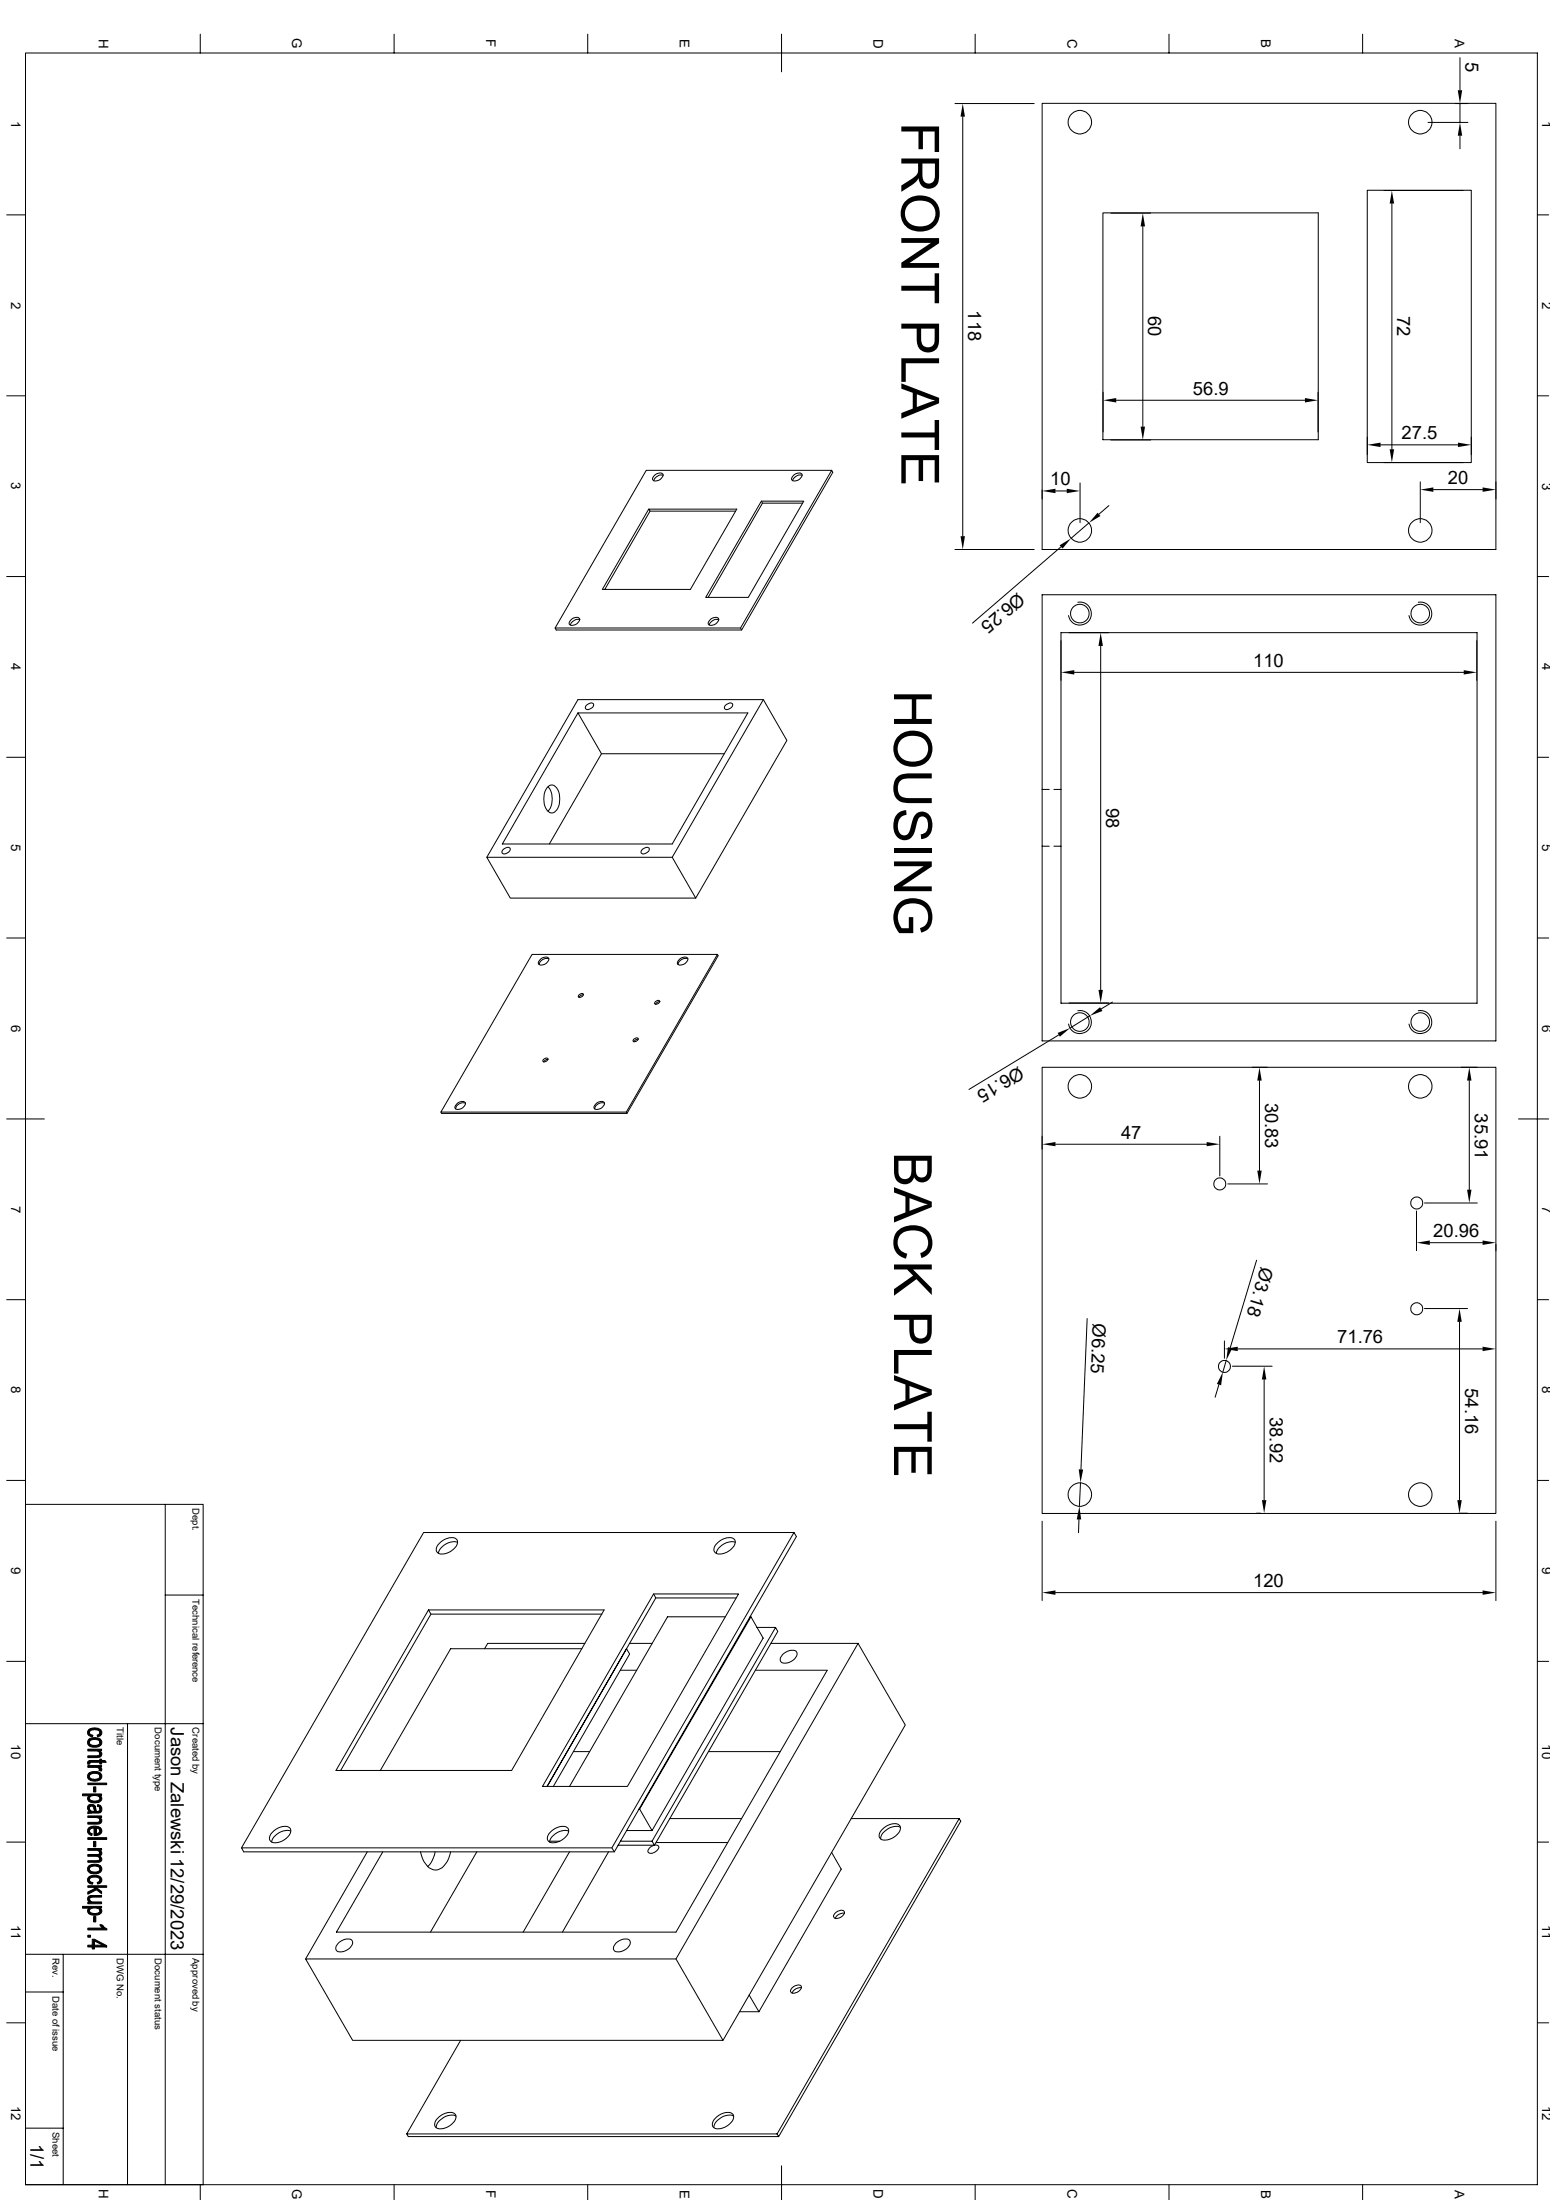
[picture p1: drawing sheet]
<svg xmlns="http://www.w3.org/2000/svg" width="297mm" height="420mm" viewBox="0 0 297 420" stroke-linecap="round" stroke-linejoin="round" font-family="sans-serif">
<g fill="none" stroke="#000" stroke-width=".19">
<path d="M4.9 10.1h288.6v407h-288.6zM38.2 6.5v3.6M75.2 6.5v3.6M112.2 6.5v3.6M149.2 6.5v7.2M182.3 19.8h15.1M186.1 6.5v3.6M198.9 19.7h86.6v85.2h-86.6zM223.1 6.5v3.6M260.1 6.5v3.6M277.8 19.8h2.4M278.7 11v6.2"/>
<path d="M278.7 19.8v3.6M183.8 22.3v80.1M261 36.3h19.8v52h-19.8zM264.2 36.4h15.1M265.7 38.9v46.9M272.6 23.4h7.6M278.7 25.9v2.5M1.3 41h3.6M210.5 40.6h41.1v43.3h-41.1zM212 40.7h7.6M218.1 43.2v38.2M293.5 41h2.1"/>
<path d="M1.3 75.6h3.6M210.6 74.9v7.6M213.1 76.4h36M251.6 74.9v7.6M293.5 75.6h2.1M123.8 97.2l-8.8 15.3h16.8l8.8-15.3h-16.8l.3 .4M124.9 90.8a1.02 1.02 0 0 1 1.7-.1 1.35 1.35 0 0 1-2 .9v-.4zM126.6 90.7a1.57 1.57 0 0 0-1.8 1.1M140.4 97.6h-16.3l-8.7 14.9M145.3 95.7l.2 .4M145.3 95.7h8.1l-10.6 18.3h-8.1zM151.4 90.8a1.02 1.02 0 0 1 1.7-.1 1.35 1.35 0 0 1-2 .9v-.4z"/>
<path d="M153.1 90.7a1.57 1.57 0 0 0-1.8 1.1M153.2 96.1h-7.7l-10.3 17.9M158.7 89.8l.3 .4-17.4 30.1h-35.4l-.2-.4h35.4l.2 .4M198.9 93.6v1.6M201.5 93.7h2.1M206.2 92.2v7.6M207.9 99.8l-3.5 3M211.7 96.5l-1.9 1.7M212 84h7.6M261 83.4v3.4M263.5 84.9h14.8M264.2 88.3h15.1"/>
<path d="M271.1 92v7.8M273.6 93.5h9.4M280.8 83.4v3.4M285.5 92v3.2M1.3 110.1h3.6M106 119.9l17.4-30.1h35.3l-17.3 30.1M109 118.4a1.02 1.02 0 0 1 1.7-.2 1.35 1.35 0 0 1-2 1v-.4zM110.7 118.3a1.57 1.57 0 0 0-1.8 1M135.5 118.4a1.02 1.02 0 0 1 1.7-.2 1.35 1.35 0 0 1-2 1v-.4zM137.2 118.3a1.57 1.57 0 0 0-1.8 1M182.3 104.9h15.1M198.9 113.5h86.6v85.2h-86.6z"/>
<path d="M202.5 104.4l-16.9 14.6M205.7 115a2.2 2.2 0 0 1 2.6 1.8 2.2 2.2 0 0 1-1.8 2.5 2.2 2.2 0 0 1-2.5-1.8M270.7 115a2.2 2.2 0 0 1 2.6 1.8 2.2 2.2 0 0 1-1.8 2.5 2.2 2.2 0 0 1-2.6-1.8M293.5 110.1h2.1M110.3 136.1h32.4l-14.4 25h-32.4l14.4-25 4.5 7.8M112.1 134.5l.7-.3 .4 .1a.6 .6 0 0 1-.4 1l-.3 .1a.51 .51 0 0 1-.8-.3zM138.6 134.5l.7-.3 .4 .1a.6 .6 0 0 1-.4 1l-.2 .1a.51 .51 0 0 1-.8-.3zM145.7 133.6l-17.4 30.1M202.5 120.8h79.4v70.7h-79.4zM205.1 128.4h74.3M210.1 123.3v65.7M281.9 122.3v7.6"/>
<path d="M1.3 144.6h3.6M104.4 150.4a1.13 1.13 0 0 1 1.1-.5 1.13 1.13 0 0 1 1 .8 3.8 3.8 0 0 1-.8 4.4 1.59 1.59 0 0 1-1.8-1.6v-1.9zM104.6 150.2a3.9 3.9 0 0 1 0 4.7M138.3 143.9h-23.5l-9.9 17.2M198.9 150.7h1.4M201.2 150.7h1.3M293.5 144.6h2.1M1.3 179.1h3.6M92.9 163.7l17.4-30.1h35.4l4.5 7.8-17.4 30M92.9 163.7h35.4l4.5 7.7h-35.4zM96.1 162.1l.8-.3h.3a.6 .6 0 0 1-.3 1l-.3 .1a.51 .51 0 0 1-.8-.2zM122.7 162.1l.7-.3h.4a.6 .6 0 0 1-.4 1l-.3 .1a.51 .51 0 0 1-.8-.2z"/>
<path d="M198.9 161.5h1.4M201.2 161.5h1.3M293.5 179.1h2.1M101.6 182.2h35.3l-17.4 30.1h-35.3zM103.1 183.2a1.02 1.02 0 0 1 1.7-.1 1.35 1.35 0 0 1-2 .9v-.4zM104.8 183a1.43 1.43 0 0 0-1.9 1.2M110.5 189.9l.4-.2h.4a.53 .53 0 0 1-.2 .6 .53 .53 0 0 1-.7 0zM111.4 189.9l-.5 .1-.4 .4M121 198.4l.4-.2h.3a.53 .53 0 0 1-.2 .6 .53 .53 0 0 1-.6 0zM121.9 198.4l-.6 .1-.3 .4M125.1 191.2l.4-.2h.3a.53 .53 0 0 1-.2 .6 .53 .53 0 0 1-.6 0zM126 191.2l-.6 .1-.3 .4"/>
<path d="M129.6 183.2a1.02 1.02 0 0 1 1.7-.1 1.35 1.35 0 0 1-2 .9v-.4zM131.3 183a1.43 1.43 0 0 0-1.9 1.2M136.9 182.2l.2 .3-17.4 30.1h-35.4l-.1-.3M202.1 197.6l-17.1 10.4M204 191.5h7.6M205.7 193a2.2 2.2 0 0 1 2.6 1.7 2.2 2.2 0 0 1-1.8 2.6 2.2 2.2 0 0 1-2.5-1.8M208 193.9l-3.7 2.4M212.3 191.3l-2.1 1.3M270.7 193a2.2 2.2 0 0 1 2.6 1.7 2.2 2.2 0 0 1-1.8 2.6 2.2 2.2 0 0 1-2.6-1.8M1.3 213.6h7.2M87.2 210.8a1.02 1.02 0 0 1 1.7-.1 1.35 1.35 0 0 1-2 .9v-.4zM88.8 210.6a1.43 1.43 0 0 0-1.8 1.1"/>
<path d="M103.8 202.2l.3-.2h.4a.53 .53 0 0 1-.2 .6 .53 .53 0 0 1-.7 0zM104.6 202.2l-.5 .2-.3 .3M113.7 210.8a1.02 1.02 0 0 1 1.7-.1 1.35 1.35 0 0 1-2 .9v-.4zM115.4 210.6a1.43 1.43 0 0 0-1.9 1.1M119.5 212.3l.2 .3M198.9 203.8h86.6v85.1h-86.6zM198.9 216.9v2.5M201.5 218.4h28.8M232.8 216.9v7.6M239 203.8h2.9M240.4 206.3v17.2M278.9 203.8h3.1"/>
<path d="M280.5 206.3v20.8M289.9 213.6h5.7M234.4 226h7.5M270.4 231.2v7.6M271.9 229.7h10.1M272.9 237.2h10.1M285.5 237.5v1.3M1.3 248.1h3.6M207.5 251.7l-1.2 28.8M233.7 256v3.3M234.1 259.7l-.7 2.2M236.3 257.5h46.7"/>
<path d="M239.9 240.6l-5.1 16.7M271.9 249.8h8.2M278.6 252.3v34.1M293.5 248.1h2.1M232.7 264.3l-.8 2.4M235.2 260.8h7.6M241.3 263.4v23M1.3 282.6h3.6M31.5 287.2v129.9M84.1 294.4a2.61 2.61 0 0 1 3-.6 1.17 1.17 0 0 1-.3 1.7 3.2 3.2 0 0 1-3 1.1 1.05 1.05 0 0 1 0-1.9zM87.3 294.4a3.1 3.1 0 0 0-3.6 2.1M137.1 294.4a2.61 2.61 0 0 1 3-.6 1.17 1.17 0 0 1-.3 1.7 3.2 3.2 0 0 1-3 1.1 1.05 1.05 0 0 1 0-1.9z"/>
<path d="M140.4 294.4a3.1 3.1 0 0 0-3.7 2.1M151.6 292.6l.4 .7-34.7 60.2h-70.8l-.4-.7h70.7l.5 .7M198.9 290.4v15.2M206 290.1l-.1 2.5M206.2 283l-.2 4.5M239.8 288.9h.8M278.4 288.9h1.7M285.5 290.4v15.2M293.5 282.6h2.1M1.3 317.2h3.6M31.5 304.5h7.3M81.8 307.3l-17.7 30.7h33.6l17.6-30.7h-33.5l.5 .8"/>
<path d="M111.1 314.7h-25.1l-13.4 23.3M111.6 313.7h-18.5l-.6 1M114.9 308.1h-32.6l-17.3 29.9M118.4 318.9h3.1M120.2 313.7h4.3M124.8 304.3h16.2l-21.2 36.7h-16.3zM124.8 304.3l.4 .8M138.5 308.7h-11.1l-18.7 32.3M140.5 305.1h-15.3l-20.8 35.9 15.2-26.3 .6 1.1-14.6 25.2M143.2 308.7h.1l2.4 4-21.2 36.8h-4.9M143.3 308.7l-21.2 36.7M144.2 318.9h13.7l-28.9 50h-64.8l8.9-15.4"/>
<path d="M144.5 310.7h3.5l-23.5 40.8h-6.1M147.2 313.7h16.6M148 310.7l.5 .7-23.6 40.9-.4-.8M149.4 315.8a2.26 2.26 0 0 1 2.5-.6 1.34 1.34 0 0 1-.9 2l-1 .3a.8 .8 0 0 1-1-.3 .8 .8 0 0 1 .2-1.1zM163.8 313.7l9 15.6-34.8 60.2M163.8 313.7l-34.8 60.3M201.5 304h81.5M293.5 317.2h2.1M4.9 329.1h33.9M24.3 329.1v88M109.4 334.4h3.1M135.2 334.4h13.7"/>
<path d="M1.3 351.7h3.6M46.1 352.8l34.8-60.2h70.7l-34.8 60.2M52.3 349.5a2.61 2.61 0 0 1 2.9-.6 1.17 1.17 0 0 1-.2 1.7 3.2 3.2 0 0 1-3.1 1.1 1.05 1.05 0 0 1 0-1.9zM55.5 349.5a3.1 3.1 0 0 0-3.6 2.2M70.1 353.5l-11.8 20.5M80.3 353.5a4.3 4.3 0 0 0 2.4 3.5 2.58 2.58 0 0 0 2.7-1.7l.6-1.8M83.1 353.5l-.6 1.7-.9 1.2M91 353.5l-8.8 15.4M104.9 351.5h1.9M105.3 349.5a2.61 2.61 0 0 1 3-.6 1.17 1.17 0 0 1-.3 1.7 3.2 3.2 0 0 1-3 1.1 1.05 1.05 0 0 1 0-1.9zM108.5 349.5a3.1 3.1 0 0 0-3.6 2.2M108.7 353.5l-8.8 15.4"/>
<path d="M116.2 353.5l-8.8 15.4M122 345.4h.1l2.4 4.1M124.9 352.3l-.9 .4a.59 .59 0 0 0-.3 .8 .59 .59 0 0 0 .8 .3l.8-.5a.58 .58 0 0 0 .5-.8 .58 .58 0 0 0-.9-.2h-6.9M125.2 351.7h13.7M127.8 347.2h13.8M158.8 353.7l1.8 3.1-15.7 27.2h-3.7M162.5 347.2h20.6l-34.8 60.2M168.7 349a2.61 2.61 0 0 1 2.9-.6 1.17 1.17 0 0 1-.2 1.7 3.2 3.2 0 0 1-3.1 1.1 1.05 1.05 0 0 1 0-1.9zM171.9 348.9a2.93 2.93 0 0 0-3.8 2.2M183.1 347.2l.3 .5-34.8 60.2h-70.7l-.3-.5M293.5 351.7h2.1M4.9 373.1h33.9"/>
<path d="M12.1 373.1v44M58.3 374h70.7l9 15.5h-70.7zM64.6 371a2.26 2.26 0 0 1 2.5-.7 1.34 1.34 0 0 1-.9 2l-1 .3a.8 .8 0 0 1-1-.3 .8 .8 0 0 1 .1-1zM117.6 371a2.26 2.26 0 0 1 2.5-.7 1.34 1.34 0 0 1-.9 2l-1 .3a.8 .8 0 0 1-1-.3 .8 .8 0 0 1 .1-1zM151.2 379.5l.9-.5a.58 .58 0 0 1 .8 .2 .58 .58 0 0 1-.2 .8l-.9 .4a.57 .57 0 0 1-.8-.1 .57 .57 0 0 1 .2-.8zM153 379.5a1.63 1.63 0 0 0-1.8 1M159.4 365.2l.9-.5a.58 .58 0 0 1 .8 .2 .58 .58 0 0 1-.2 .8l-.9 .5a.57 .57 0 0 1-.8-.2 .57 .57 0 0 1 .2-.8zM161.2 365.3a1.63 1.63 0 0 0-1.8 1M1.3 386.2h3.6M4.9 380.3h7.2M87.9 389.5l-10.3 17.9h70.7M143 380.9l1.9 3.1"/>
<path d="M293.5 386.2h2.1M4.9 417.1v-129.9h33.9v129.9M4.9 406.3h7.2M38.2 417.1v2.8M75.2 417.1v2.8M83.5 404.5a3.2 3.2 0 0 1 3-1.1 1.05 1.05 0 0 1 0 1.8 3.2 3.2 0 0 1-3 1.1 1.05 1.05 0 0 1 0-1.8zM87 404a2.93 2.93 0 0 0-3.7 2.2M112.2 417.1v2.8M136.5 404.5a3.2 3.2 0 0 1 3-1.1 1.05 1.05 0 0 1 0 1.8 3.2 3.2 0 0 1-3 1.1 1.05 1.05 0 0 1 0-1.8zM140 404a2.93 2.93 0 0 0-3.7 2.2M148.3 407.4l.3 .5M149.2 413.5v6.4"/>
<path d="M186.1 417.1v2.8M223.1 417.1v2.8M260.1 417.1v2.8"/>
<circle cx="206.1" cy="23.3" r="2.25"/>
<circle cx="271.1" cy="23.3" r="2.25"/>
<circle cx="206.1" cy="117.1" r="1.78"/>
<circle cx="206.1" cy="101.3" r="2.25"/>
<circle cx="271.1" cy="117.1" r="1.78"/>
<circle cx="271.1" cy="101.3" r="2.25"/>
<circle cx="206.1" cy="195.1" r="1.78"/>
<circle cx="271.1" cy="195.1" r="1.78"/>
<circle cx="206.1" cy="207.4" r="2.25"/>
<circle cx="271.1" cy="207.4" r="2.25"/>
<circle cx="232.8" cy="226" r="1.15"/>
<circle cx="270.4" cy="229.7" r="1.15"/>
<circle cx="270.4" cy="249.9" r="1.15"/>
<circle cx="233.7" cy="260.9" r="1.15"/>
<circle cx="206.1" cy="285.3" r="2.25"/>
<circle cx="271.1" cy="285.3" r="2.25"/>
</g>
<g fill="#000" stroke="#000" stroke-width=".19">
<path d="M16.8 336.3l.3-.2v.7h-.3z" fill-rule="evenodd"/>
<path d="M16.9 330.2l.2-.1v.7l.1 .2 .5 .3v.3a.81 .81 0 0 1-.9-.5 .81 .81 0 0 1 .1-.9z" fill-rule="evenodd"/>
<path d="M19 334.2v.6z" fill-rule="evenodd"/>
<path d="M18.5 331.2l.5-.2 .1-.2v.6l-.5 .2z" fill-rule="evenodd"/>
<path d="M17.1 331.9l.7-.2 1 .1 .3 .2v.7a1.13 1.13 0 0 0-1.7-.5l-.3 .5z" fill-rule="evenodd"/>
<path d="M17.1 338.4l.5-.2a1.87 1.87 0 0 1 1.5 .3v.6a1.09 1.09 0 0 0-1.6-.5l-.3 .2-.1 .3z" fill-rule="evenodd"/>
<path d="M16.8 333.9h2.6v.3h-.4v.4l-.5-.3h-1.7z" fill-rule="evenodd"/>
<path d="M16.8 337.1h2.6v.3h-.4v.4l-.2-.3-.3-.1h-1.7z" fill-rule="evenodd"/>
<path d="M17.1 330.1l.3-.1a1.62 1.62 0 0 1 2 .6v.4l-.3 .4v-.7a1.3 1.3 0 0 0-1.8-.3l-.2 .4z" fill-rule="evenodd"/>
<path d="M17 332l.1 .7a1.22 1.22 0 0 0 1.8 .3l.2-.2v-.8a.88 .88 0 0 1 .3 1 .88 .88 0 0 1-1 .5 1.24 1.24 0 0 1-1.7-.8z" fill-rule="evenodd"/>
<path d="M16.8 335.2h2l.3-.3v-.6a.72 .72 0 0 1 .2 .9 .72 .72 0 0 1-.9 .3h-1.6z" fill-rule="evenodd"/>
<path d="M19 337.4l.4 .3-.1 .4-.4-.1z" fill-rule="evenodd"/>
<path d="M17 338.5l.1 .6a1.16 1.16 0 0 0 1.7 .5l.3-.3v-.8a.86 .86 0 0 1 .3 1 .86 .86 0 0 1-1 .5 1.24 1.24 0 0 1-1.7-.9z" fill-rule="evenodd"/>
<path d="M17.1 336.1h1.9v-.3h.4v.3h.6l.3 .3h-.9v.4h-.4v-.4h-1.7l-.2 .2z" fill-rule="evenodd"/>
<path d="M16.8 340.4h3.6v.3h-3.6z" fill-rule="evenodd"/>
<path d="M16.8 350.8h3.6v.4h-3.6z" fill-rule="evenodd"/>
<path d="M16.9 342.9l.1-.1v1.1l-.3-.4z" fill-rule="evenodd"/>
<path d="M17.1 345.2v.6z" fill-rule="evenodd"/>
<path d="M16.8 349l.3-.1v.7l.2 .4 .3 .1-.1 .3a.88 .88 0 0 1-.7-1.4z" fill-rule="evenodd"/>
<path d="M16.9 358.4l.2-.1v.8l.6 .3v.3a.82 .82 0 0 1-.9-.4 .82 .82 0 0 1 .1-.9z" fill-rule="evenodd"/>
<path d="M17.9 341.1h.4v1h-.4z" fill-rule="evenodd"/>
<path d="M17.9 351.5h.4v1.1h-.4z" fill-rule="evenodd"/>
<path d="M16.8 344.7a.93 .93 0 0 1 1.3 .1v1l-.1-.1a.73 .73 0 0 0-.7-.9l-.2 .3-.1 .7a.83 .83 0 0 1-.2-1.1z" fill-rule="evenodd"/>
<path d="M17.1 348.9v-.1a2.07 2.07 0 0 1 1.9 .1v.6l-.1-.3-.6-.2v1.4h-.2h-.2v-1.4l-.6 .1-.2 .4z" fill-rule="evenodd"/>
<path d="M16.8 354h2l.2-.1v.9v-.2l-.3-.2h-1.9z" fill-rule="evenodd"/>
<path d="M19 347v.5z" fill-rule="evenodd"/>
<path d="M19 353.2v.5z" fill-rule="evenodd"/>
<path d="M18.6 344.5l.5 .1v.8a.4 .4 0 0 0-.5-.6z" fill-rule="evenodd"/>
<path d="M17.1 356.1l.5-.2a1.87 1.87 0 0 1 1.5 .3v.6a1.13 1.13 0 0 0-1.7-.4l-.2 .1-.1 .3z" fill-rule="evenodd"/>
<path d="M18.5 359.4l.4-.2 .2-.3v.6l-.5 .2z" fill-rule="evenodd"/>
<path d="M19 342.8l.1 .5z" fill-rule="evenodd"/>
<path d="M15.7 342.5h3.7v.3h-.4v.3a1.33 1.33 0 0 0-1.9 .2l-.1 .6v-1.1h-1.3z" fill-rule="evenodd"/>
<path d="M16.8 346.7h2.6v.3h-.4v.3l-.6-.3h-1.6z" fill-rule="evenodd"/>
<path d="M16.8 352.9h2.6v.3h-.4v.3l-.5-.3h-1.7z" fill-rule="evenodd"/>
<path d="M17.1 343.3a1.29 1.29 0 0 0 1.9 .3l.1-.8a.77 .77 0 0 1 .2 1 .77 .77 0 0 1-.9 .3l-.5 .1-.8-.2z" fill-rule="evenodd"/>
<path d="M17.1 345.4l.4 .4h.6v-1l.2 .5a.39 .39 0 0 0 .3 .5 .39 .39 0 0 0 .5-.4v-.8a.81 .81 0 0 1 .3 1.1 .81 .81 0 0 1-.9 .4l-1.7 .1v-.3l.3-.1z" fill-rule="evenodd"/>
<path d="M16.8 347.9h1.9l.4-.3v-.6a.7 .7 0 0 1 .2 .9 .7 .7 0 0 1-.9 .3h-1.6z" fill-rule="evenodd"/>
<path d="M18.3 349v1.1h.2l.6-.4v-.8a.84 .84 0 0 1 .3 1 .84 .84 0 0 1-1 .5h-.1z" fill-rule="evenodd"/>
<path d="M19.1 353.2a.58 .58 0 0 1 .3 .6 .58 .58 0 0 1-.4 .5z" fill-rule="evenodd"/>
<path d="M16.8 355.2h1.8a.32 .32 0 0 0 .5-.4v-.4a.63 .63 0 0 1 .3 .8 .63 .63 0 0 1-.9 .3h-1.7z" fill-rule="evenodd"/>
<path d="M17 356.2l.1 .6a1.19 1.19 0 0 0 1.7 .5l.3-.3v-.8a.89 .89 0 0 1 .2 1 .89 .89 0 0 1-.9 .5h-.1a1.18 1.18 0 0 1-1.6-.9z" fill-rule="evenodd"/>
<path d="M17.1 358.3a1.7 1.7 0 0 1 2.3 .4v.5l-.3 .3v-.6a.92 .92 0 0 0-1.3-.5l-.5 .1-.2 .4z" fill-rule="evenodd"/>
<path d="M16.8 369.4h.5v.4h-.5z" fill-rule="evenodd"/>
<path d="M16.9 364.4l.1-.1v1l-.3-.3z" fill-rule="evenodd"/>
<path d="M17.1 362.6v.5z" fill-rule="evenodd"/>
<path d="M17.9 365.9h.4v1h-.4z" fill-rule="evenodd"/>
<path d="M19 364.2l.1 .6z" fill-rule="evenodd"/>
<path d="M16.8 361.2l1.3-.6 .2-.3 1.1 .8v.4l-1-.7-1.6 .8z" fill-rule="evenodd"/>
<path d="M16.9 362l.4-.1h2.1v.3h-1.7l-.5 .1-.1 .8a.69 .69 0 0 1-.2-1.1z" fill-rule="evenodd"/>
<path d="M16.8 363.1h.3l.1-.3 .4 .3h1.8v.3h-2.6z" fill-rule="evenodd"/>
<path d="M15.7 363.9h3.7v.3h-.4v.4a1.33 1.33 0 0 0-1.9 .1l-.1 .6v-1h-1.3z" fill-rule="evenodd"/>
<path d="M17.1 364.7a1.29 1.29 0 0 0 1.9 .3l.1-.7a.77 .77 0 0 1 .2 .9 .77 .77 0 0 1-.9 .4h-.5l-.8-.2z" fill-rule="evenodd"/>
<path d="M19.1 367.5h.4l.1 .1v.5z" fill-rule="evenodd"/>
<path d="M16.8 360h3.6v.3h-2.1l-.2 .3-.3-.3h-1z" fill-rule="evenodd"/>
<path d="M18 370.5v.8h1.6l.8 .4h-2.4z" fill-rule="evenodd"/>
<path d="M17.6 370.2h.4l2.4 1.2v.3l-2.4-1.2v1.6h-.4v-.4h-.8v-.4h.8z" fill-rule="evenodd"/>
<path d="M16.8 368.1h2.8v-.5l.8 .6v.2h-3.6z" fill-rule="evenodd"/>
</g>
<g fill="#000">
<path d="M278.3 17.2h.8l-.4 2.6zM183.8 19.8l.4 2.5h-.9zM265.7 36.4l.4 2.5h-.8zM278.7 23.4l.4 2.5h-.8zM218.1 40.7l.5 2.5h-.9zM210.6 76.4l2.5-.4v.8zM249.1 76l2.5 .4-2.5 .4zM198.9 93.7l2.6-.4v.8zM203.6 93.3l2.6 .4-2.6 .4zM209.5 97.9l.6 .6-2.2 1.3zM217.7 81.4h.9l-.5 2.6zM261 84.9l2.5-.4v.8z"/>
<path d="M265.3 85.8h.8l-.4 2.5zM271.1 93.5l2.5-.5v.9zM278.3 84.5l2.5 .4-2.5 .4zM283 93l2.5 .5-2.5 .4zM183.3 102.4h.9l-.4 2.5zM202.3 104.1l2.1-1.3-1.6 1.9zM202.5 128.4l2.6-.5v.9zM210.1 120.8l.4 2.5h-.8zM279.4 127.9l2.5 .5-2.5 .4zM201.9 197.2l2.4-.9-2 1.6zM208 193.9l2-1.6 .4 .7zM209.7 189h.8l-.4 2.5z"/>
<path d="M198.9 218.4l2.6-.4v.8zM230.3 218l2.5 .4-2.5 .4zM240.4 203.8l.4 2.5h-.8zM280.5 203.8l.4 2.5h-.9zM240 223.5h.8l-.4 2.5zM270.4 237.2l2.5-.4v.9zM280 227.1h.9l-.4 2.6zM283 236.8l2.5 .4-2.5 .5zM234.4 257.2l.8 .2-1.1 2.3zM233.7 257.5l2.6-.4v.8zM278.6 249.8l.4 2.5h-.8zM283 257.1l2.5 .4-2.5 .4z"/>
<path d="M233.4 261.9l-.3 2.6-.8-.3zM241.3 260.8l.4 2.6h-.8zM206 287.5l.4 2.6h-.9zM205.9 280.5h.9l-.6 2.5zM240.9 286.4h.8l-.4 2.5zM278.2 286.4h.8l-.4 2.5zM198.9 304l2.6-.4v.9zM283 303.6l2.5 .4-2.5 .5z"/>
</g>
<g font-size="10.1">
<text x="172" y="23.3" transform="rotate(90 172 23.3)">FRONT PLATE</text>
<text x="170.6" y="131.7" transform="rotate(90 170.6 131.7)">HOUSING</text>
<text x="170.6" y="219.9" transform="rotate(90 170.6 219.9)">BACK PLATE</text>
</g>
<g font-size="3.5">
<text x="279.7" y="11.9" transform="rotate(90 279.7 11.9)">5</text>
<text x="184.8" y="59.3" transform="rotate(90 184.8 59.3)">118</text>
<text x="219.2" y="60.4" transform="rotate(90 219.2 60.4)">60</text>
<text x="266.7" y="60.4" transform="rotate(90 266.7 60.4)">72</text>
<text x="227.7" y="75.4">56.9</text>
<text x="267.5" y="83.9">27.5</text>
<text x="200.5" y="92.7">10</text>
<text x="276.4" y="92.4">20</text>
<text x="194.3" y="113" transform="rotate(139 194.3 113)">Ø6.25</text>
<text x="239.2" y="127.3">110</text>
<text x="211.2" y="154.2" transform="rotate(90 211.2 154.2)">98</text>
<text x="194.5" y="203.5" transform="rotate(149 194.5 203.5)">Ø6.15</text>
<text x="241.5" y="210.5" transform="rotate(90 241.5 210.5)">30.83</text>
<text x="281.5" y="212.6" transform="rotate(90 281.5 212.6)">35.91</text>
<text x="214" y="217.4">47</text>
<text x="273.6" y="236.2">20.96</text>
<text x="240.7" y="241.7" transform="rotate(107 240.7 241.7)">Ø3.18</text>
<text x="208.6" y="252.6" transform="rotate(92 208.6 252.6)">Ø6.25</text>
<text x="255.2" y="256.5">71.76</text>
<text x="279.7" y="265" transform="rotate(90 279.7 265)">54.16</text>
<text x="242.4" y="270.5" transform="rotate(90 242.4 270.5)">38.92</text>
<text x="239.2" y="303">120</text>
<text x="32.6" y="329.8" transform="rotate(90 32.6 329.8)">Jason Zalewski 12/29/2023</text>
<text x="5.8" y="409.2" transform="rotate(90 5.8 409.2)">1/1</text>
</g>
<g font-size="2.5">
<text x="18.8" y="7.4" transform="rotate(90 18.8 7.4)">H</text>
<text x="55.8" y="7.3" transform="rotate(90 55.8 7.3)">G</text>
<text x="92.8" y="7.5" transform="rotate(90 92.8 7.5)">F</text>
<text x="129.8" y="7.5" transform="rotate(90 129.8 7.5)">E</text>
<text x="166.8" y="7.4" transform="rotate(90 166.8 7.4)">D</text>
<text x="203.8" y="7.4" transform="rotate(90 203.8 7.4)">C</text>
<text x="240.7" y="7.5" transform="rotate(90 240.7 7.5)">B</text>
<text x="277.7" y="7.5" transform="rotate(90 277.7 7.5)">A</text>
<text x="2.2" y="23.1" transform="rotate(90 2.2 23.1)">1</text>
<text x="294.4" y="23.1" transform="rotate(90 294.4 23.1)">1</text>
<text x="2.2" y="57.6" transform="rotate(90 2.2 57.6)">2</text>
<text x="294.4" y="57.6" transform="rotate(90 294.4 57.6)">2</text>
<text x="2.2" y="92.1" transform="rotate(90 2.2 92.1)">3</text>
<text x="294.4" y="92.1" transform="rotate(90 294.4 92.1)">3</text>
<text x="2.2" y="126.6" transform="rotate(90 2.2 126.6)">4</text>
<text x="294.4" y="126.6" transform="rotate(90 294.4 126.6)">4</text>
<text x="2.2" y="161.1" transform="rotate(90 2.2 161.1)">5</text>
<text x="294.4" y="161.1" transform="rotate(90 294.4 161.1)">5</text>
<text x="2.2" y="195.7" transform="rotate(90 2.2 195.7)">6</text>
<text x="294.4" y="195.7" transform="rotate(90 294.4 195.7)">6</text>
<text x="2.2" y="230.2" transform="rotate(90 2.2 230.2)">7</text>
<text x="294.4" y="230.2" transform="rotate(90 294.4 230.2)">7</text>
<text x="2.2" y="264.7" transform="rotate(90 2.2 264.7)">8</text>
<text x="294.4" y="264.7" transform="rotate(90 294.4 264.7)">8</text>
<text x="2.2" y="299.2" transform="rotate(90 2.2 299.2)">9</text>
<text x="294.4" y="299.2" transform="rotate(90 294.4 299.2)">9</text>
<text x="2.2" y="333" transform="rotate(90 2.2 333)">10</text>
<text x="294.4" y="333" transform="rotate(90 294.4 333)">10</text>
<text x="2.2" y="367.5" transform="rotate(90 2.2 367.5)">11</text>
<text x="294.4" y="367.5" transform="rotate(90 294.4 367.5)">11</text>
<text x="2.2" y="402" transform="rotate(90 2.2 402)">12</text>
<text x="294.4" y="402" transform="rotate(90 294.4 402)">12</text>
<text x="18.8" y="418" transform="rotate(90 18.8 418)">H</text>
<text x="55.8" y="417.9" transform="rotate(90 55.8 417.9)">G</text>
<text x="92.8" y="418.1" transform="rotate(90 92.8 418.1)">F</text>
<text x="129.8" y="418" transform="rotate(90 129.8 418)">E</text>
<text x="166.8" y="418" transform="rotate(90 166.8 418)">D</text>
<text x="203.8" y="418" transform="rotate(90 203.8 418)">C</text>
<text x="240.7" y="418" transform="rotate(90 240.7 418)">B</text>
<text x="277.7" y="418" transform="rotate(90 277.7 418)">A</text>
</g>
<g font-size="1.8">
<text x="36.7" y="287.9" transform="rotate(90 36.7 287.9)">Dept.</text>
<text x="36.7" y="305.2" transform="rotate(90 36.7 305.2)">Technical reference</text>
<text x="22.3" y="329.8" transform="rotate(90 22.3 329.8)">Title</text>
<text x="29.5" y="329.8" transform="rotate(90 29.5 329.8)">Document type</text>
<text x="36.7" y="329.8" transform="rotate(90 36.7 329.8)">Created by</text>
<text x="10" y="373.8" transform="rotate(90 10 373.8)">Rev.</text>
<text x="22.3" y="373.8" transform="rotate(90 22.3 373.8)">DWG No.</text>
<text x="29.5" y="373.8" transform="rotate(90 29.5 373.8)">Document status</text>
<text x="36.7" y="373.8" transform="rotate(90 36.7 373.8)">Approved by</text>
<text x="10" y="381" transform="rotate(90 10 381)">Date of issue</text>
<text x="10" y="407" transform="rotate(90 10 407)">Sheet</text>
</g>
</svg>
